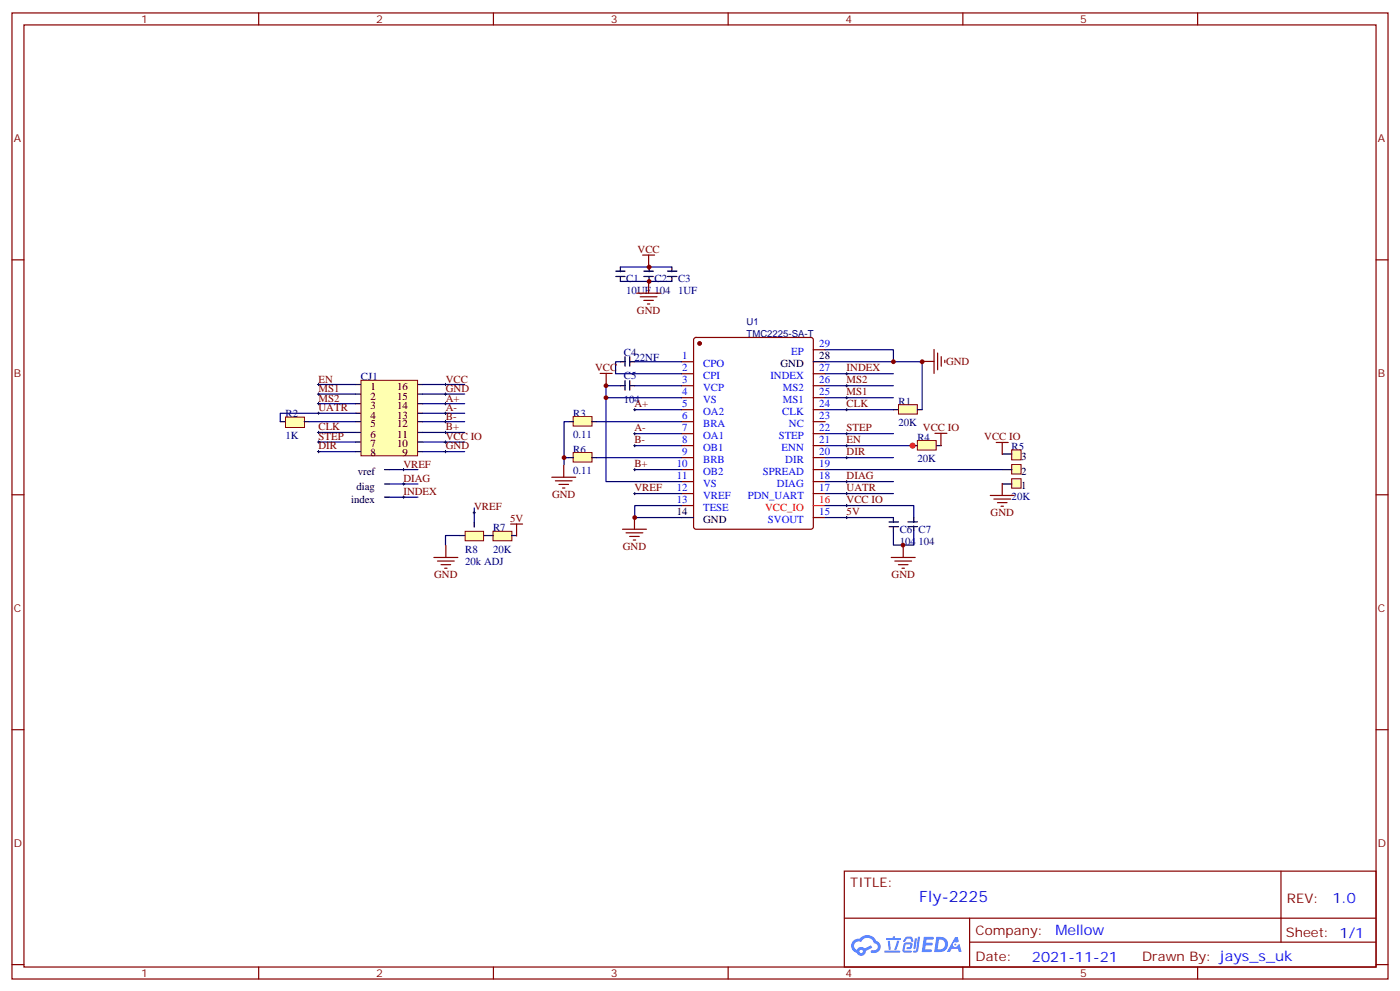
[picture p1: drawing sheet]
<svg xmlns="http://www.w3.org/2000/svg" width="412mm" height="292mm" viewBox="0 0 412 292" stroke-linecap="round" stroke-linejoin="round" font-family="sans-serif">
<g fill="none" stroke="#870000" stroke-width=".35">
<path d="M3.5 3.8h405.4v284.3h-405.4zM7.1 7.3h398.2v277.3h-398.2zM76.2 3.8v3.5M145.3 3.8v3.5M214.5 3.8v3.5M283.6 3.8v3.5M352.8 3.8v3.5M3.5 76.5h3.6M405.3 76.5h3.6M3.5 145.6h3.6M405.3 145.6h3.6M3.5 214.8h3.6"/>
<path d="M405.3 214.8h3.6M248.7 256.4h156.6v28.2h-156.6zM377.3 256.4v20.9M248.7 270.2h156.5M285.6 277.3h119.6M285.6 270.2v14.2M3.5 283.9h3.6M76.2 284.6v3.5M145.3 284.6v3.5M214.5 284.6v3.5M283.6 284.6v3.5M352.8 284.6v3.5"/>
<path d="M405.3 283.9h3.6"/>
</g>
<g fill="#5487ff">
<path d="M272.1 275.7h2.6l.3 .2-.1 .6h-2l-.1 1h1.6l.4 .4-.4 .4h-1.7l-.2 1.1 1.8 .1 .3 .3-.2 .4h-2.9z"/>
<path d="M281.4 275.8h.7l.4 1.3-.7 .3a.74 .74 0 0 0-1.1 .3 .74 .74 0 0 0 .5 1.1 .74 .74 0 0 0 .9-.7l.5-.3 .7 2.4h-.9l-.2-1h-1.9l-.5 1h-.9z"/>
<path d="M269.5 276.2h.6l-.4 2.9a.31 .31 0 0 1-.3 .3 .31 .31 0 0 1-.3-.3z"/>
<path d="M270.4 275.7h.6l-.5 4a.89 .89 0 0 1-.7 .7 .89 .89 0 0 1-.9-.3l1-.5z"/>
<path d="M266.8 275.9l.6-.2 1.2 .1 .5 1.3-.6 .1-.4-.9-1 .1a.95 .95 0 0 1-1 .8l-.1-.2z"/>
<path d="M266.4 277.6l1.8-.2a1.04 1.04 0 0 1 .6 1.1 1.04 1.04 0 0 1-.8 .9h-.7a.29 .29 0 0 1-.3-.4 .29 .29 0 0 1 .3-.2h.7l.2-.8h-1.4l-.4 1.8h1.9a.29 .29 0 0 1 .3 .3 .29 .29 0 0 1-.3 .3h-2l-.4-.3 .2-2.1z"/>
<path d="M260.5 279.8h4.4a.3 .3 0 0 1 .3 .3 .3 .3 0 0 1-.3 .3h-4.3z"/>
<path d="M264.3 276.9h.6l-.5 1.6a1.02 1.02 0 0 1-.7 1.2l-.2-.3z"/>
<path d="M261.5 276.9h.6l.3 2.4-.3 .3-.3-.2z"/>
<path d="M261.1 276.1h1.9l.2-.5h.5l-.1 .5h1.5a.29 .29 0 0 1 .3 .3 .29 .29 0 0 1-.3 .3h-3.9z"/>
<path d="M275.8 275.7l-.6 4.5h1.4a2.27 2.27 0 0 0 2.7-2.3 2.27 2.27 0 0 0-2.7-2.2zM276.6 276.5a1.5 1.5 0 0 1 1.8 1.6 1.5 1.5 0 0 1-1.9 1.3h-.3z"/>
<path d="M251.4 276.9a2.09 2.09 0 0 0 1 3.5 1.37 1.37 0 0 0 1.5 .9 1.37 1.37 0 0 0 1.1-1.4l2-1-.5-.7-1.8 1a1.4 1.4 0 0 0-2.3 .4 1.32 1.32 0 0 1-.6-1.9 1.32 1.32 0 0 1 1.9-.4 2.02 2.02 0 0 1 2-1.3 2.02 2.02 0 0 1 1.8 1.6 1.09 1.09 0 0 1 1.1 1.4 1.09 1.09 0 0 1-1.6 .7 .41 .41 0 0 0-.5 .3 .41 .41 0 0 0 .4 .5 1.89 1.89 0 0 0 2.4-1.2 1.89 1.89 0 0 0-1.2-2.4 2.98 2.98 0 0 0-5-.6l-1 .1zM253.2 280a.52 .52 0 0 1 1 0 .52 .52 0 0 1-1 0z"/>
<circle cx="281.4" cy="278" r=".28"/>
</g>
<path d="M182.7 106.5h1.4M184.1 105v2.8M185.5 105v2.8M185.6 106.5h1.4" fill="none" stroke="#000" stroke-width=".35"/>
<path d="M84.1 122.8h5.6v3h-5.6z" fill="#ffffb0" stroke="#800000" stroke-width=".29"/>
<path d="M82.5 124.1h1.4M89.6 124.1h1.4" fill="none" stroke="#000" stroke-width=".35"/>
<path d="M137 156.4h5.4v2.8h-5.4z" fill="#ffffb0" stroke="#800000" stroke-width=".29"/>
<path d="M135.5 157.6h1.4M139.7 153.7v1.4M142.5 157.6h1.4" fill="none" stroke="#000" stroke-width=".35"/>
<path d="M145.2 156.4h5.6v2.8h-5.6z" fill="#ffffb0" stroke="#800000" stroke-width=".29"/>
<path d="M143.9 157.6h1.4M150.7 157.6h1.3" fill="none" stroke="#000" stroke-width=".35"/>
<path d="M264.7 119.1h5.5v2.8h-5.5z" fill="#ffffb0" stroke="#800000" stroke-width=".29"/>
<path d="M263.2 120.6h1.4M270.2 120.6h1.4" fill="none" stroke="#000" stroke-width=".35"/>
<path d="M270.2 129.7h5.6v2.8h-5.6z" fill="#ffffb0" stroke="#800000" stroke-width=".29"/>
<g fill="none" stroke="#000" stroke-width=".35">
<path d="M181.4 79.8h2.7M182.7 78.6v1.4M189.7 79.8h2.7M191.2 78.6v1.4M196.6 79.8h2.8M197.9 78.6v1.4M181.4 81.4h2.7M182.7 81.4v1.4M189.7 81.4h2.7M191.2 81.4v1.4M196.6 81.4h2.8M197.9 81.4v1.4"/>
<path d="M268.8 131.2h1.4M275.9 131.2h1.4"/>
</g>
<g fill="#ffffb0" stroke="#800000" stroke-width=".29">
<path d="M298 136.7h2.8v2.8h-2.8z"/>
<path d="M298 140.9h2.8v2.8h-2.8z"/>
<path d="M298 132.4h2.8v3h-2.8z"/>
</g>
<path d="M295.3 138.2h2.8M295.3 133.6h2.8M261.9 155h2.8M261.9 153.6h2.8M263.2 152.3v1.4M263.2 155.2v1.4M267.4 155h2.8M267.4 153.6h2.8M269.2 152.3v1.4M269.2 154.8v1.4M295.3 142.5h2.8" fill="none" stroke="#000" stroke-width=".35"/>
<path d="M168.8 133.2h5.6v2.8h-5.6z" fill="#ffffb0" stroke="#800000" stroke-width=".29"/>
<path d="M167.6 134.7h1.4M174.3 134.7h1.4" fill="none" stroke="#000" stroke-width=".35"/>
<path d="M168.8 122.6h5.6v2.8h-5.6z" fill="#ffffb0" stroke="#800000" stroke-width=".29"/>
<path d="M182.7 113.5h1.4M184.1 112v2.8M185.5 112v2.8M185.6 113.5h1.4M167.6 124.1h1.4M174.3 124.1h1.4" fill="none" stroke="#000" stroke-width=".35"/>
<path d="M106.3 111.9h16.7v22.3h-16.7z" fill="#ffffb0" stroke="#800000" stroke-width=".29"/>
<g fill="none" stroke="#000" stroke-width=".35">
<path d="M104.8 113.2h1.4M104.8 116h1.4M104.8 118.8h1.4M123.1 113.2h1.4M123.1 116h1.4M123.1 118.8h1.4M239.5 106.5h3.6M104.8 121.6h1.4M104.8 124.1h1.4M104.8 127.3h1.4M104.8 130.1h1.4M104.8 132.9h1.4"/>
<path d="M113.3 138.2h1.4M123.1 121.6h1.4M123.1 124.1h1.4M123.1 127.3h1.4M123.1 130.1h1.4M123.1 132.9h1.4M113.3 142.5h1.4M113.3 146.3h1.4M200.7 152.3h3.6"/>
</g>
<g fill="none" stroke="#870000" stroke-width=".35">
<path d="M204.5 99.5l.5-.2h33.9l.6 .5 .1 55.3-.5 .6-34.1 .1-.6-.5-.1-55.3zM200.7 106.5h3.6M200.7 110h3.6M200.7 113.5h3.6M200.7 117.1h3.6M239.5 110h3.6M239.5 113.5h3.6M239.5 117.1h3.6M239.5 102.9h3.6M200.7 120.6h3.6M200.7 124.1h3.6M200.7 127.6h3.6"/>
<path d="M200.7 131.2h3.6M200.7 134.7h3.6M200.7 138.2h3.6M239.5 120.6h3.6M239.5 124.1h3.6M239.5 127.6h3.6M239.5 131.2h3.6M239.5 134.7h3.6M239.5 138.2h3.6M200.7 141.7h3.6M200.7 145.3h3.6M200.7 148.8h3.6"/>
<path d="M239.5 141.7h3.6M239.5 145.3h3.6M239.5 152.3h3.6"/>
</g>
<circle cx="206.1" cy="101.1" r=".53" fill="#870000" stroke="#870000" stroke-width=".35"/>
<path d="M239.5 148.8h3.6" fill="none" stroke="#f00" stroke-width=".35"/>
<g fill="none" stroke="#000080" stroke-width=".35">
<path d="M182.7 78.6h15.2M182.7 82.8h15.2M93.8 118.8h11M93.8 116h11M93.8 113.2h11M124.5 118.8h12.4M124.5 116h12.4M124.5 113.2h12.4M178.5 117.1v24.6h22.2M182.7 113.5h-4.2v3.6h22.2M182.7 106.5h-1.4v3.5h19.4M187 113.5h13.7"/>
<path d="M187 106.5h13.7M243.1 106.5h28.5v14.1M243.1 102.9h20.1v3.6M243.1 113.5h20.1M243.1 117.1h20.1M243.1 110h20.1M91 124.1h13.8M93.8 132.9h11M93.8 130.1h11M93.8 127.3h11M104.8 121.6h-22.3v2.5M114.7 138.2h8.4"/>
<path d="M124.5 132.9h12.4M124.5 130.1h12.4M124.5 127.3h12.4M124.5 124.1h12.4M124.5 121.6h12.4M166.2 134.7v2.1M167.6 124.1h-1.4v10.6h1.4M175.7 124.1h25M175.7 134.7h25M187 138.2h13.7M187 131.2h13.7M187 127.6h13.7"/>
<path d="M187 120.6h13.7M243.1 138.2h52.2M243.1 134.7h20.1M243.1 131.2h26.1M243.1 127.6h20.1M243.1 120.6h20.1M114.7 146.3h8.4M114.7 142.5h8.4M135.5 157.6h-4.3v2.8M139.7 149.5v4.2M187 145.3h13.7M200.7 148.8h-13.7v3.5h13.7"/>
<path d="M243.1 148.8h26.1v3.5M243.1 152.3h20.1M243.1 145.3h20.1M243.1 141.7h20.1M269.2 156.2v4.2h-6v-3.8"/>
</g>
<g fill="none" stroke="#000" stroke-width=".29">
<path d="M93.5 118.8h.7M93.5 116h.7M93.5 113.2h.7M93.8 112.8v.7M93.8 115.6v.7M93.8 118.5v.7M130.9 118.8h.7M130.9 116h.7M130.9 113.2h.7M131.2 112.8v.7M131.2 115.6v.7M131.2 118.5v.7"/>
<path d="M249.1 117.1h.7M249.1 113.5h.7M249.1 110h.7M249.4 109.6v.7M249.4 113.2v.7M249.4 116.7v.7M93.5 121.6h.7M93.5 132.9h.7M93.5 130.1h.7M93.5 127.3h.7M93.8 121.3v.7M93.8 126.9v.7"/>
<path d="M93.8 129.8v.7M93.8 132.6v.7M118.5 138.2h.7M118.9 137.9v.7M130.9 121.6h.7M130.9 132.9h.7M130.9 130.1h.7M130.9 127.3h.7M130.9 124.1h.7M131.2 121.3v.7M131.2 123.8v.7M131.2 126.9v.7"/>
<path d="M131.2 129.8v.7M131.2 132.6v.7M186.6 138.2h.7M186.6 131.2h.7M186.6 127.6h.7M186.6 120.6h.7M187 120.2v.7M187 127.3v.7M187 130.8v.7M187 137.9v.7M249.1 134.7h.7M249.1 131.2h.7"/>
<path d="M249.1 127.6h.7M249.1 120.6h.7M249.4 120.2v.7M249.4 127.3v.7M249.4 130.8v.7M249.4 134.3v.7M118.5 146.3h.7M118.5 142.5h.7M118.9 142.1v.7M118.9 146v.7M139.3 150.9h.8M139.7 150.6v.7"/>
<path d="M186.6 145.3h.7M187 144.9v.7M249.1 152.3h.7M249.1 148.8h.7M249.1 145.3h.7M249.1 141.7h.7M249.4 141.4v.7M249.4 144.9v.7M249.4 148.4v.8M249.4 152v.7"/>
</g>
<g fill="none" stroke="#800000" stroke-width=".35">
<path d="M189.3 75.1h3.5M191.1 75.1v3.5M187.5 86.3h7.1M188.6 87.4h4.9M189.6 88.4h2.9M190.7 89.5h.7M191.1 82.8v3.5M176.8 109.9h3.5M178.6 109.9v3.5M271.6 106.4h3.5M275.1 102.9v7M276.2 103.9v4.9"/>
<path d="M277.3 105v2.8M278.3 106v.7M166.1 136.9v3.6M275.4 127.5h3.5M277.2 127.5v3.6M293.5 130.2h3.5M295.2 130.2v3.6M150.4 154.2h3.5M152.2 154.2v3.6M162.5 140.5h7.1M163.6 141.5h4.9M164.6 142.6h2.9"/>
<path d="M165.7 143.6h.7M183.4 155.8h7M184.4 156.8h5M185.5 157.9h2.8M186.5 158.9h.7M186.9 152.2v3.6M291.7 145.8h7.1M292.8 146.9h4.9M293.8 147.9h2.8M294.9 149h.7M295.2 142.3v3.5M127.8 164.1h7.1"/>
<path d="M128.9 165.1h4.9M129.9 166.2h2.8M131 167.2h.7M131.3 160.5v3.6M262.5 164.1h7.1M263.6 165.1h4.9M264.6 166.2h2.9M265.7 167.2h.7M266.1 160.5v3.6"/>
</g>
<g fill="#800000">
<circle cx="271.6" cy="106.5" r=".71"/>
<circle cx="266" cy="160.4" r=".71"/>
<circle cx="263.2" cy="106.5" r=".71"/>
<circle cx="191.2" cy="78.6" r=".71"/>
<circle cx="191.2" cy="82.8" r=".71"/>
<circle cx="187" cy="152.3" r=".71"/>
<circle cx="178.5" cy="113.5" r=".71"/>
<circle cx="178.5" cy="117.1" r=".71"/>
<circle cx="166.2" cy="134.7" r=".71"/>
</g>
<circle cx="268.8" cy="131.2" r=".88" fill="#c00"/>
<text font-size="4.6" fill="#00f" x="270.8" y="265.4">Fly-2225</text>
<g font-size="4.2" fill="#00f">
<text x="392.5" y="265.7">1.0</text>
<text x="310.9" y="275.2">Mellow</text>
<text x="304" y="283">2021-11-21</text>
</g>
<g font-size="3.9" fill="#800">
<text x="250.5" y="261">TITLE:</text>
<text x="379.1" y="265.7">REV:</text>
<text x="287.4" y="275.2">Company:</text>
<text x="378.7" y="275.8">Sheet: 1/1</text>
<text x="287.4" y="282.9">Date:</text>
<text x="336.4" y="282.9">Drawn By: jays_s_uk</text>
</g>
<g font-size="3.2" fill="#800">
<text x="41.6" y="6.8">1</text>
<text x="110.8" y="6.8">2</text>
<text x="179.9" y="6.8">3</text>
<text x="249.1" y="6.8">4</text>
<text x="318.2" y="6.8">5</text>
<text x="4.1" y="41.9">A</text>
<text x="405.9" y="41.9">A</text>
<text x="4.1" y="111.1">B</text>
<text x="405.9" y="111.1">B</text>
<text x="4.1" y="180.2">C</text>
<text x="405.9" y="180.2">C</text>
<text x="4.1" y="249.3">D</text>
<text x="405.9" y="249.3">D</text>
<text x="41.6" y="287.6">1</text>
<text x="110.8" y="287.6">2</text>
<text x="179.9" y="287.6">3</text>
<text x="249.1" y="287.6">4</text>
<text x="318.2" y="287.6">5</text>
</g>
<g font-size="3.2" fill="#800000">
<text x="187.8" y="74.4">VCC</text>
<text x="187.6" y="92.4">GND</text>
<text x="278.7" y="107.3">GND</text>
<text x="93.8" y="112.7">EN</text>
<text x="131.3" y="112.7">VCC</text>
<text x="175.3" y="109.3">VCC</text>
<text x="249.4" y="112.8">MS2</text>
<text x="249.4" y="109.3">INDEX</text>
<text x="93.8" y="118.2">MS2</text>
<text x="93.8" y="115.5">MS1</text>
<text x="131.3" y="118.2">A+</text>
<text x="131.3" y="115.5">GND</text>
<text x="186.9" y="119.9">A+</text>
<text x="249.4" y="119.9">CLK</text>
<text x="249.4" y="116.3">MS1</text>
<text x="93.8" y="121">UATR</text>
<text x="131.3" y="123.6">B-</text>
<text x="131.3" y="121">A-</text>
<text x="93.8" y="129.4">STEP</text>
<text x="93.8" y="126.6">CLK</text>
<text x="131.3" y="129.4">VCC IO</text>
<text x="131.3" y="126.6">B+</text>
<text x="186.9" y="130.4">B-</text>
<text x="186.9" y="126.9">A-</text>
<text x="249.4" y="130.4">EN</text>
<text x="249.4" y="126.9">STEP</text>
<text x="271.9" y="126.9">VCC IO</text>
<text x="289.9" y="129.6">VCC IO</text>
<text x="93.8" y="132.1">DIR</text>
<text x="118.8" y="137.7">VREF</text>
<text x="131.3" y="132.1">GND</text>
<text x="186.9" y="137.5">B+</text>
<text x="249.4" y="134">DIR</text>
<text x="118.8" y="141.9">DIAG</text>
<text x="249.4" y="141">DIAG</text>
<text x="118.8" y="145.8">INDEX</text>
<text x="162.6" y="146.5">GND</text>
<text x="186.9" y="144.6">VREF</text>
<text x="249.4" y="148.1">VCC IO</text>
<text x="249.4" y="144.6">UATR</text>
<text x="139.7" y="150.2">VREF</text>
<text x="150.2" y="153.6">5V</text>
<text x="249.4" y="151.6">5V</text>
<text x="291.8" y="151.9">GND</text>
<text x="183.5" y="161.8">GND</text>
<text x="127.9" y="170.1">GND</text>
<text x="262.6" y="170.1">GND</text>
</g>
<g font-size="3.2" fill="#000080">
<text x="184.5" y="83">C1</text>
<text x="192.8" y="83">C2</text>
<text x="199.7" y="83">C3</text>
<text x="184.5" y="86.5">10UF 104</text>
<text x="199.7" y="86.5">1UF</text>
<text x="183.8" y="104.6">C4</text>
<text x="186.9" y="106.4">22NF</text>
<text x="106.3" y="111.9">CJ1</text>
<text x="183.8" y="111.7">C5</text>
<text x="183.8" y="118.7">104</text>
<text x="264.7" y="119.1">R1</text>
<text x="84.1" y="122.8">R2</text>
<text x="168.8" y="122.6">R3</text>
<text x="264.7" y="125.4">20K</text>
<text x="84.1" y="129.4">1K</text>
<text x="168.8" y="128.9">0.11</text>
<text x="270.2" y="129.7">R4</text>
<text x="168.8" y="133.2">R6</text>
<text x="270.2" y="136">20K</text>
<text x="298" y="132.4">R5</text>
<text x="168.8" y="139.5">0.11</text>
<text x="298" y="147.2">20K</text>
<text x="145.2" y="156.4">R7</text>
<text x="265" y="160.3">104</text>
<text x="265" y="156.8">C6</text>
<text x="270.6" y="160.3">104</text>
<text x="270.6" y="156.8">C7</text>
<text x="137" y="166.2">20k ADJ</text>
<text x="137" y="162.7">R8</text>
<text x="145.2" y="162.7">20K</text>
</g>
<g font-size="3.2" fill="#00f">
<text x="201" y="105.7">1</text>
<text x="207.1" y="108">CPO</text>
<text x="233.1" y="104.4">EP</text>
<text x="241.3" y="102.1">29</text>
<text x="201" y="109.2">2</text>
<text x="201" y="112.7">3</text>
<text x="207.1" y="111.5">CPI</text>
<text x="226.9" y="111.5">INDEX</text>
<text x="241.3" y="112.7">26</text>
<text x="241.3" y="109.2">27</text>
<text x="201" y="116.3">4</text>
<text x="201" y="119.8">5</text>
<text x="207.1" y="115">VCP</text>
<text x="207.1" y="118.6">VS</text>
<text x="230.6" y="118.6">MS1</text>
<text x="230.6" y="115">MS2</text>
<text x="241.3" y="119.8">24</text>
<text x="241.3" y="116.3">25</text>
<text x="201" y="123.3">6</text>
<text x="207.1" y="122.1">OA2</text>
<text x="207.1" y="125.6">BRA</text>
<text x="230.4" y="122.1">CLK</text>
<text x="232.4" y="125.6">NC</text>
<text x="241.3" y="123.3">23</text>
<text x="201" y="126.8">7</text>
<text x="201" y="130.4">8</text>
<text x="207.1" y="129.1">OA1</text>
<text x="229.4" y="129.1">STEP</text>
<text x="241.3" y="130.4">21</text>
<text x="241.3" y="126.8">22</text>
<text x="199.4" y="137.4">10</text>
<text x="201" y="133.9">9</text>
<text x="207.1" y="132.7">OB1</text>
<text x="207.1" y="136.2">BRB</text>
<text x="230.3" y="132.7">ENN</text>
<text x="231.3" y="136.2">DIR</text>
<text x="241.3" y="137.4">19</text>
<text x="241.3" y="133.9">20</text>
<text x="199.4" y="141">11</text>
<text x="207.1" y="139.7">OB2</text>
<text x="207.1" y="143.2">VS</text>
<text x="224.7" y="139.7">SPREAD</text>
<text x="228.9" y="143.2">DIAG</text>
<text x="241.3" y="141">18</text>
<text x="199.4" y="144.5">12</text>
<text x="199.4" y="148">13</text>
<text x="207.1" y="146.8">VREF</text>
<text x="220.3" y="146.8">PDN_UART</text>
<text x="241.3" y="144.5">17</text>
<text x="207.1" y="150.3">TESE</text>
<text x="226.2" y="153.8">SVOUT</text>
<text x="241.3" y="151.5">15</text>
</g>
<g font-size="3.2">
<text x="229.9" y="108">GND</text>
<text x="241.3" y="105.7">28</text>
<text x="109.2" y="114.9">1</text>
<text x="109.2" y="117.7">2</text>
<text x="117" y="117.7">15</text>
<text x="117" y="114.9">16</text>
<text x="109.2" y="120.5">3</text>
<text x="109.2" y="123.2">4</text>
<text x="109.2" y="125.8">5</text>
<text x="117" y="125.8">12</text>
<text x="117" y="123.2">13</text>
<text x="117" y="120.5">14</text>
<text x="109.2" y="128.8">6</text>
<text x="109.2" y="131.6">7</text>
<text x="117" y="131.6">10</text>
<text x="117" y="128.8">11</text>
<text x="109.2" y="134.4">8</text>
<text x="118.6" y="134.4">9</text>
<text x="300.8" y="135.4">3</text>
<text x="105.4" y="139.9">vref</text>
<text x="300.8" y="143.9">1</text>
<text x="300.8" y="139.7">2</text>
<text x="103.4" y="148">index</text>
<text x="105" y="144.1">diag</text>
<text x="199.4" y="151.5">14</text>
<text x="207.1" y="153.8">GND</text>
</g>
<g font-size="3.2" fill="#f00">
<text x="241.3" y="148">16</text>
<text x="225.4" y="150.3">VCC_IO</text>
</g>
<g font-size="2.8" fill="#000080">
<text x="219.9" y="95.6">U1</text>
<text x="219.9" y="99.1">TMC2225-SA-T</text>
</g>
</svg>
